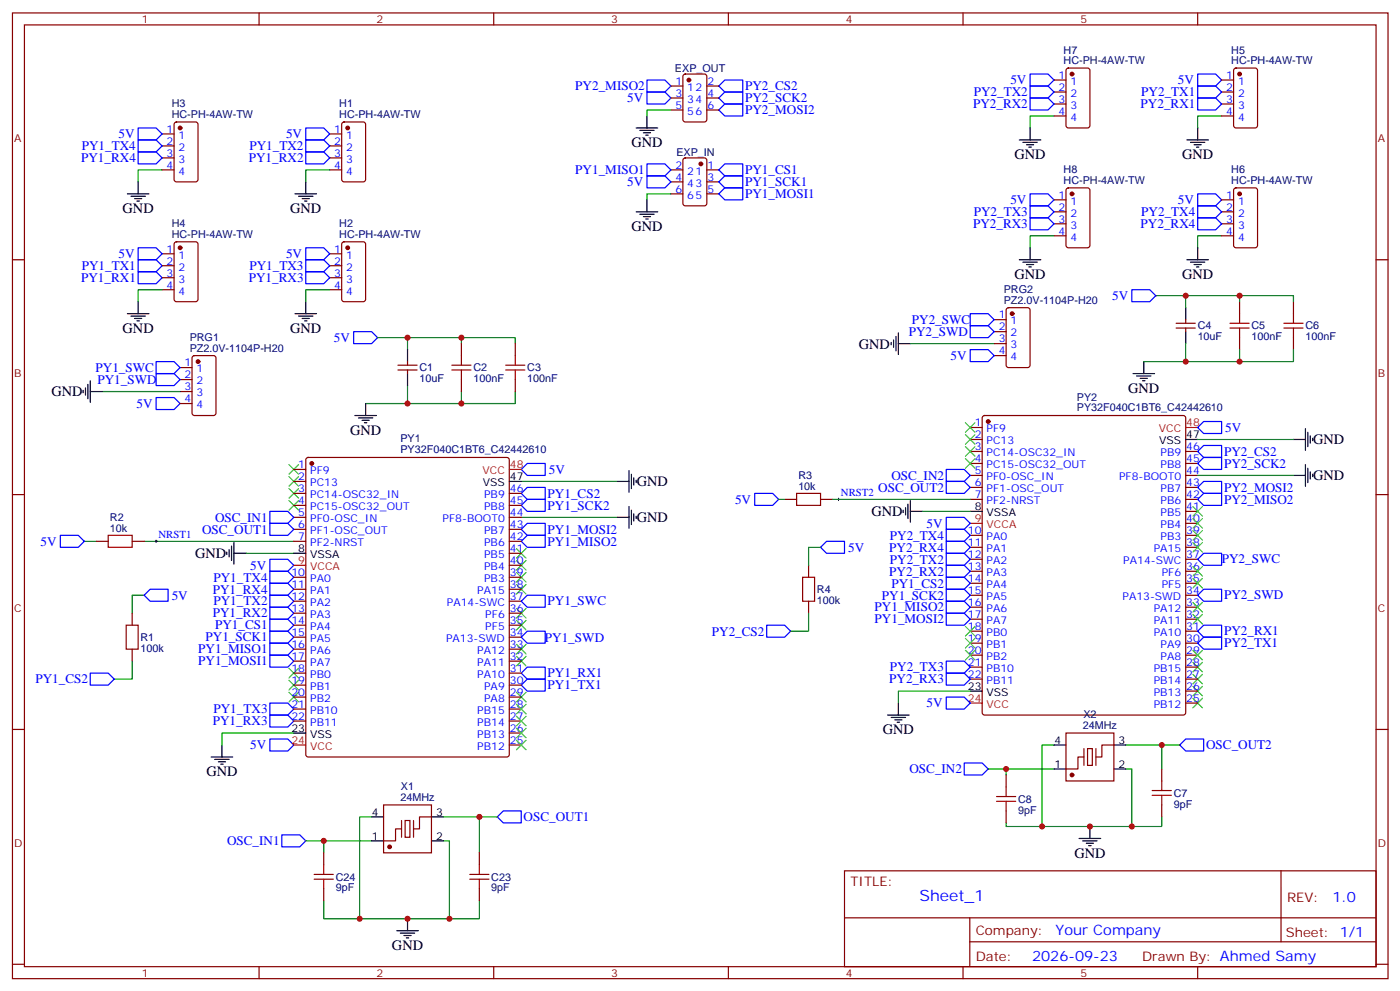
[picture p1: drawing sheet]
<svg xmlns="http://www.w3.org/2000/svg" width="413mm" height="292mm" viewBox="0 0 413 292" stroke-linecap="round" stroke-linejoin="round" font-family="sans-serif">
<g fill="none" stroke="#870000" stroke-width=".35">
<path d="M3.7 3.8h405.3v284.3h-405.3zM7.2 7.3h398.3v277.3h-398.3zM76.3 3.8v3.5M145.5 3.8v3.5M214.6 3.8v3.5M283.8 3.8v3.5M352.9 3.8v3.5M47.8 39.4h3.5M51.5 36.1l.5-.2h5.6l.7 .4v16.5l-.4 .7-5.9 .1-.7-.5v-16.5zM97.2 39.4h3.5M100.9 36.1l.5-.2h5.6l.7 .4v16.5l-.4 .7-5.9 .1-.7-.5v-16.5zM197.7 25.3h3.5"/>
<path d="M197.7 32.4h3.5M197.7 28.9h3.5M201.5 22l.4-.2h5.7l.6 .4 .1 13-.5 .7h-5.9l-.6-.4-.1-13zM208.3 25.3h3.5M208.3 32.4h3.5M208.3 28.9h3.5M310.6 23.6h3.5M310.6 27.1h3.5M310.6 30.6h3.5M310.6 34.1h3.5M314.3 20.2l.5-.2h5.7l.6 .5 .1 16.5-.5 .6-5.9 .1-.6-.5-.1-16.5zM360 23.6h3.5"/>
<path d="M360 27.1h3.5M360 30.6h3.5M360 34.1h3.5M363.7 20.2l.5-.2h5.7l.6 .5 .1 16.5-.5 .6-5.9 .1-.6-.5-.1-16.5zM47.8 50h3.5M47.8 43h3.5M47.8 46.5h3.5M97.2 50h3.5M97.2 43h3.5M97.2 46.5h3.5M197.7 50h3.5M197.7 57.1h3.5"/>
<path d="M197.7 53.6h3.5M201.5 46.7l.4-.2h5.7l.6 .4 .1 13-.5 .7h-5.9l-.6-.5-.1-12.9zM208.3 50h3.5M208.3 57.1h3.5M208.3 53.6h3.5M310.6 58.8h3.5M314.3 55.5l.5-.2h5.7l.6 .4 .1 16.5-.5 .7-5.9 .1-.6-.5-.1-16.5zM360 58.8h3.5M363.7 55.5l.5-.2h5.7l.6 .4 .1 16.5-.5 .7-5.9 .1-.6-.5-.1-16.5zM3.7 76.5h3.5M47.8 74.7h3.5M47.8 78.2h3.5"/>
<path d="M51.5 71.4l.5-.2h5.6l.7 .4v16.5l-.4 .7h-5.9l-.7-.4v-16.5zM97.2 74.7h3.5M97.2 78.2h3.5M100.9 71.4l.5-.2h5.6l.7 .4v16.5l-.4 .7h-5.9l-.7-.4v-16.5zM310.6 62.4h3.5M310.6 65.9h3.5M310.6 69.4h3.5M360 62.4h3.5M360 65.9h3.5M360 69.4h3.5M405.5 76.5h3.5M47.8 81.8h3.5"/>
<path d="M47.8 85.3h3.5M97.2 81.8h3.5M97.2 85.3h3.5M292.9 94.1h3.6M292.9 97.6h3.6M296.7 90.8l.5-.2h5.6l.7 .4v16.5l-.4 .7h-5.9l-.7-.4v-16.5zM346.6 96.6h5.6M346.6 95.2h5.6M349.4 94.1v1.1M349.4 96.6v1M365.3 88.8v3.6M365.3 99.4v3.5"/>
<path d="M381.1 88.8v3.6M381.1 99.4v3.5M53.1 108.2h3.5M53.1 111.8h3.5M53.1 115.3h3.5M53.1 118.8h3.5M56.8 104.9l.5-.2h5.6l.7 .4v16.5l-.4 .7h-5.9l-.7-.4v-16.5zM117.3 108.9h5.6M117.3 107.5h5.6M120.1 106.5v1M120.1 108.9v1.1M136 101.2v3.5"/>
<path d="M136 111.8v3.5M151.8 101.2v3.5M151.8 111.8v3.5M292.9 101.2h3.6M292.9 104.7h3.6M86.6 138.2h3.5M90.3 134.9l.5-.2h58.6l.5 .2 .2 .5v86.8l-.3 .5-.4 .2h-58.6l-.5-.2-.2-.5v-86.8zM285.9 125.9h3.5M285.9 129.4h3.5M285.9 132.9h3.5M285.9 136.5h3.5M285.9 140h3.5"/>
<path d="M289.7 122.5l.4-.2h58.6l.5 .2 .2 .5v86.8l-.2 .5-.5 .2h-58.6l-.5-.2-.2-.5v-86.8zM349.4 132.9h3.5M349.4 136.5h3.5M349.4 140h3.5M3.7 145.6h3.5M28.4 159.4h3.5M38.9 159.4h3.6M86.6 159.4h3.5M86.6 141.7h3.5M86.6 145.3h3.5M86.6 148.8h3.5M86.6 152.3h3.5"/>
<path d="M86.6 155.9h3.5M150.1 159.4h3.5M150.1 145.3h3.5M150.1 148.8h3.5M150.1 152.3h3.5M150.1 155.9h3.5M231.2 147h3.5M241.8 147h3.5M285.9 143.5h3.5M285.9 147h3.5M285.9 157.6h3.5M349.4 143.5h3.5"/>
<path d="M349.4 147h3.5M349.4 157.6h3.5M349.4 154.1h3.5M349.4 150.6h3.5M405.5 145.6h3.5M86.6 170h3.5M86.6 173.5h3.5M86.6 177h3.5M150.1 170h3.5M150.1 173.5h3.5M150.1 177h3.5M150.1 166.4h3.5"/>
<path d="M150.1 162.9h3.5M238.3 166.4v3.6M238.3 177v3.6M285.9 161.1h3.5M285.9 164.7h3.5M285.9 168.2h3.5M285.9 171.7h3.5M285.9 175.3h3.5M285.9 178.8h3.5M349.4 161.1h3.5M349.4 164.7h3.5M349.4 168.2h3.5"/>
<path d="M349.4 171.7h3.5M349.4 175.3h3.5M349.4 178.8h3.5M38.9 180.6v3.5M38.9 191.1v3.6M86.6 180.6h3.5M86.6 184.1h3.5M86.6 187.6h3.5M86.6 191.1h3.5M86.6 194.7h3.5M86.6 198.2h3.5M150.1 180.6h3.5"/>
<path d="M150.1 184.1h3.5M150.1 187.6h3.5M150.1 191.1h3.5M150.1 194.7h3.5M150.1 198.2h3.5M285.9 182.3h3.5M285.9 185.8h3.5M285.9 189.4h3.5M285.9 192.9h3.5M285.9 196.4h3.5M285.9 200h3.5M349.4 182.3h3.5"/>
<path d="M349.4 185.8h3.5M349.4 189.4h3.5M349.4 192.9h3.5M349.4 196.4h3.5M349.4 200h3.5M3.7 214.8h3.5M86.6 201.7h3.5M86.6 205.2h3.5M86.6 208.8h3.5M86.6 212.3h3.5M150.1 201.7h3.5M150.1 205.2h3.5"/>
<path d="M150.1 208.8h3.5M150.1 212.3h3.5M150.1 219.4h3.5M150.1 215.8h3.5M314.1 215.8h14.1v14.1h-14.1zM328.2 219.4h-3.5v3.5h-1.8M349.4 207h3.5M349.4 203.5h3.5M405.5 214.8h3.5M113 237h14.1v14.1h-14.1zM296.5 228.2v3.5M296.5 238.8v3.5"/>
<path d="M319.4 222.9h-1.8v3.5h-3.5M320.5 220.4h1.4v5h-1.4zM342.3 226.4v3.5M342.3 237v3.5M95.4 251.1v3.5M118.3 244.1h-1.7v3.5h-3.6M119.4 241.6h1.4v4.9h-1.4zM127.1 240.5h-3.5v3.6h-1.8M141.3 251.1v3.5M248.8 256.4h156.7v28.2h-156.7zM377.5 256.4v20.9M95.4 261.7v3.5"/>
<path d="M141.3 261.7v3.5M248.9 270.2h156.5M285.8 277.3h119.6M285.8 270.2v14.2M3.7 283.9h3.5M76.3 284.6v3.5M145.5 284.6v3.5M214.6 284.6v3.5M283.8 284.6v3.5M352.9 284.6v3.5M405.5 283.9h3.5"/>
</g>
<g fill="none" stroke="#00f" stroke-width=".35">
<path d="M40.7 37.7h5.3l1.8 1.7-1.8 1.8h-5.3zM90.1 37.7h5.3l1.8 1.7-1.8 1.8h-5.3zM190.6 23.6h5.3l1.8 1.7-1.8 1.8h-5.3zM190.6 27.1h5.3l1.8 1.8-1.8 1.7h-5.3zM213.6 30.6h5.3v3.5h-5.3l-1.8-1.7zM213.6 23.6h5.3v3.5h-5.3l-1.8-1.8zM213.6 27.1h5.3v3.5h-5.3l-1.8-1.7zM303.5 21.8h5.3l1.8 1.8-1.8 1.7h-5.3zM303.5 25.3h5.3l1.8 1.8-1.8 1.8h-5.3zM303.5 28.9h5.3l1.8 1.7-1.8 1.8h-5.3zM352.9 21.8h5.3l1.8 1.8-1.8 1.7h-5.3zM352.9 25.3h5.3l1.8 1.8-1.8 1.8h-5.3z"/>
<path d="M352.9 28.9h5.3l1.8 1.7-1.8 1.8h-5.3zM40.7 41.2h5.3l1.8 1.8-1.8 1.7h-5.3zM40.7 44.7h5.3l1.8 1.8-1.8 1.8h-5.3zM90.1 44.7h5.3l1.8 1.8-1.8 1.8h-5.3zM90.1 41.2h5.3l1.8 1.8-1.8 1.7h-5.3zM190.6 51.8h5.3l1.8 1.8-1.8 1.7h-5.3zM190.6 48.3h5.3l1.8 1.7-1.8 1.8h-5.3zM211.8 53.6l1.8-1.8h5.3v3.5h-5.3zM211.8 50l1.8-1.7h5.3v3.5h-5.3zM213.6 55.3h5.3v3.5h-5.3l-1.8-1.7zM303.5 57.1h5.3l1.8 1.7-1.8 1.8h-5.3zM352.9 57.1h5.3l1.8 1.7-1.8 1.8h-5.3z"/>
<path d="M40.7 76.5h5.3l1.8 1.7-1.8 1.8h-5.3zM40.7 73h5.3l1.8 1.7-1.8 1.8h-5.3zM90.1 73h5.3l1.8 1.7-1.8 1.8h-5.3zM90.1 76.5h5.3l1.8 1.7-1.8 1.8h-5.3zM303.5 60.6h5.3l1.8 1.8-1.8 1.7h-5.3zM303.5 64.1h5.3l1.8 1.8-1.8 1.8h-5.3zM352.9 60.6h5.3l1.8 1.8-1.8 1.7h-5.3zM352.9 64.1h5.3l1.8 1.8-1.8 1.8h-5.3zM40.7 80h5.3l1.8 1.8-1.8 1.7h-5.3zM90.1 80h5.3l1.8 1.8-1.8 1.7h-5.3zM104.2 97.6h5.3l1.8 1.8-1.8 1.8h-5.3zM285.9 92.4h5.3l1.7 1.7-1.7 1.8h-5.3z"/>
<path d="M285.9 95.9h5.3l1.7 1.7-1.7 1.8h-5.3zM333.5 85.3h5.3l1.8 1.8-1.8 1.7h-5.3zM46 117.1h5.3l1.8 1.7-1.8 1.8h-5.3zM46 106.5h5.3l1.8 1.7-1.8 1.8h-5.3zM46 110h5.3l1.8 1.8-1.8 1.7h-5.3zM285.9 102.9h5.3l1.7 1.8-1.7 1.8h-5.3zM155.4 136.5h5.3v3.5h-5.3l-1.8-1.8zM278.8 138.2h5.3l1.8 1.8-1.8 1.7h-5.3zM352.9 132.9l1.8-1.7h5.3v3.5h-5.3zM354.7 134.7h5.3v3.5h-5.3l-1.8-1.7zM354.7 124.1h5.3v3.5h-5.3l-1.8-1.7zM17.8 157.6h5.3l1.7 1.8-1.7 1.7h-5.3z"/>
<path d="M79.5 150.6h5.3l1.8 1.7-1.8 1.8h-5.3zM79.5 154.1h5.3l1.8 1.8-1.8 1.7h-5.3zM155.4 154.1h5.3v3.5h-5.3l-1.8-1.7zM155.4 157.6h5.3v3.5h-5.3l-1.8-1.7zM155.4 147h5.3v3.6h-5.3l-1.8-1.8zM155.4 143.5h5.3v3.5h-5.3l-1.8-1.7zM222.4 145.3h5.3l1.7 1.7-1.7 1.8h-5.3zM243.6 159.4h5.2v3.5h-5.2l-1.8-1.8zM278.8 155.9h5.3l1.8 1.7-1.8 1.8h-5.3zM278.8 159.4h5.3l1.8 1.7-1.8 1.8h-5.3zM278.8 152.3h5.3l1.8 1.8-1.8 1.8h-5.3zM278.8 141.7h5.3l1.8 1.8-1.8 1.8h-5.3z"/>
<path d="M352.9 147l1.8-1.7h5.3v3.5h-5.3zM354.7 141.7h5.3v3.6h-5.3l-1.8-1.8zM44.2 173.5h5.3v3.5h-5.3l-1.7-1.7zM79.5 164.7h5.3l1.8 1.7-1.8 1.8h-5.3zM79.5 171.7h5.3l1.8 1.8-1.8 1.8h-5.3zM79.5 168.2h5.3l1.8 1.8-1.8 1.7h-5.3zM79.5 178.8h5.3l1.8 1.8-1.8 1.7h-5.3zM79.5 175.3h5.3l1.8 1.7-1.8 1.8h-5.3zM153.6 177l1.8-1.7h5.3v3.5h-5.3zM278.8 162.9h5.3l1.8 1.8-1.8 1.7h-5.3zM278.8 166.4h5.3l1.8 1.8-1.8 1.8h-5.3zM278.8 170h5.3l1.8 1.7-1.8 1.8h-5.3z"/>
<path d="M278.8 173.5h5.3l1.8 1.8-1.8 1.7h-5.3zM278.8 177h5.3l1.8 1.8-1.8 1.8h-5.3zM352.9 175.3l1.8-1.8h5.3v3.5h-5.3zM354.7 162.9h5.3v3.5h-5.3l-1.8-1.7zM26.6 198.2h5.3l1.8 1.8-1.8 1.7h-5.3zM79.5 182.3h5.3l1.8 1.8-1.8 1.7h-5.3zM79.5 185.8h5.3l1.8 1.8-1.8 1.8h-5.3zM79.5 192.9h5.3l1.8 1.8-1.8 1.7h-5.3zM79.5 189.4h5.3l1.8 1.7-1.8 1.8h-5.3zM153.6 187.6l1.8-1.8h5.3v3.6h-5.3zM155.4 196.4h5.3v3.6h-5.3l-1.8-1.8zM225.9 184.1h5.3l1.8 1.7-1.8 1.8h-5.3z"/>
<path d="M278.8 194.7h5.3l1.8 1.7-1.8 1.8h-5.3zM278.8 198.2h5.3l1.8 1.8-1.8 1.7h-5.3zM278.8 180.6h5.3l1.8 1.7-1.8 1.8h-5.3zM352.9 189.4l1.8-1.8h5.3v3.5h-5.3zM352.9 185.8l1.8-1.7h5.3v3.5h-5.3zM79.5 217.6h5.3l1.8 1.8-1.8 1.7h-5.3zM79.5 210.5h5.3l1.8 1.8-1.8 1.8h-5.3zM79.5 207h5.3l1.8 1.8-1.8 1.7h-5.3zM153.6 201.7l1.8-1.7h5.3v3.5h-5.3zM278.8 205.2h5.3l1.8 1.8-1.8 1.8h-5.3zM349.4 217.6h5.3v3.5h-5.3l-1.8-1.7zM148.3 238.8h5.3v3.5h-5.3l-1.8-1.8z"/>
<path d="M284.1 224.6h5.3l1.8 1.8-1.8 1.8h-5.3zM83 245.8h5.3l1.8 1.8-1.8 1.7h-5.3z"/>
</g>
<g fill="none" stroke="#008700" stroke-width=".35">
<path d="M197.7 32.4h-7.1v1.7M310.6 34.1h-7.1v3.6M360 34.1h-7.1v3.6M47.8 50h-7.1v3.6M97.2 50h-7.1v3.6M197.7 57.1h-7.1v1.7M310.6 69.4h-7.1v3.6M360 69.4h-7.1v3.6M47.8 85.3h-7.1v3.5M97.2 85.3h-7.1v3.5M111.3 99.4h40.5v1.8M120.1 99.4v3.5"/>
<path d="M136 99.4v1.8M340.6 87.1h40.5v1.7M349.4 87.1v3.5M365.3 87.1v1.7M30.1 115.3h23M120.1 113.5v5.3M136 115.3v3.5M151.8 115.3v3.5h-44.1M268.3 101.2h24.6M349.4 101.2v5.3M365.3 102.9v3.6M381.1 102.9v3.6h-44.1"/>
<path d="M352.9 129.4h28.2M352.9 140h28.2M24.8 159.4h3.6M42.5 159.4h44.1M153.6 152.3h28.2M153.6 141.7h28.2M229.4 147h1.8M245.3 147h40.6M271.8 150.6h14.1M42.5 175.3h-3.6v5.3M72.5 162.9h14.1M241.8 161.1h-3.5v5.3"/>
<path d="M38.9 194.7v5.3h-5.2M238.3 180.6v5.2h-5.3M86.6 215.8h-21.2v3.6M285.9 203.5h-21.2v3.5M310.6 219.4h-3.5v23.9M331.8 219.4h15.8M342.3 219.4v7M291.2 226.4h19.4M296.5 226.4v1.8M331.8 226.4h1.7v16.9M90.1 247.6h19.4M95.4 247.6v3.5"/>
<path d="M109.5 240.5h-3.5v30M130.7 247.6h1.7v22.9M130.7 240.5h15.8M141.3 240.5v10.6M342.3 240.5v2.8h-45.8v-1M95.4 265.2v5.3h45.9v-5.3"/>
</g>
<g fill="none" stroke="#a10000" stroke-width=".35">
<path d="M362.4 95.2h5.7M362.4 96.6h5.7M365.3 92.4v2.8M365.3 96.6v2.8M378.3 95.2h5.7M378.3 96.6h5.7M381.1 92.4v2.8M381.1 96.6v2.8M133.1 107.5h5.7M133.1 108.9h5.7M136 104.7v2.8M136 108.9v2.9"/>
<path d="M149 107.5h5.7M149 108.9h5.7M151.8 104.7v2.8M151.8 108.9v2.9M31.9 157.6h7v3.5h-7zM234.7 145.3h7.1v3.5h-7.1zM236.5 170h3.5v7h-3.5zM37.2 184.1h3.5v7h-3.5zM293.7 234.5h5.6M293.7 235.9h5.6M296.5 231.7v2.8M296.5 235.9v2.9"/>
<path d="M339.5 232.8h5.7M339.5 234.2h5.7M342.3 229.9v2.9M342.3 234.2v2.8M92.6 257.5h5.6M92.6 258.9h5.6M95.4 254.6v2.9M95.4 258.9v2.8M138.4 257.5h5.7M138.4 258.9h5.7M141.3 254.6v2.9M141.3 258.9v2.8"/>
</g>
<g fill="#870000" stroke="#870000" stroke-width=".35">
<circle cx="58.3" cy="106.5" r=".53"/>
<circle cx="91.9" cy="136.5" r=".53"/>
<circle cx="206.5" cy="48.3" r=".53"/>
<circle cx="53.1" cy="73" r=".53"/>
<circle cx="53.1" cy="37.7" r=".53"/>
<circle cx="102.4" cy="73" r=".53"/>
<circle cx="102.4" cy="37.7" r=".53"/>
<circle cx="203" cy="23.6" r=".53"/>
<circle cx="291.2" cy="124.1" r=".53"/>
<circle cx="298.2" cy="92.4" r=".53"/>
<circle cx="365.3" cy="21.8" r=".53"/>
<circle cx="365.3" cy="57.1" r=".53"/>
<circle cx="315.9" cy="21.8" r=".53"/>
<circle cx="315.9" cy="57.1" r=".53"/>
<circle cx="114.8" cy="249.3" r=".53"/>
<circle cx="315.9" cy="228.2" r=".53"/>
</g>
<g fill="none" stroke="#000" stroke-width=".35">
<path d="M187.5 37.7h6.3M188.5 38.4h4.3M189.6 39.1h2.1M190.3 39.8h.7M190.6 34.1v3.6M303.5 37.7v3.5M352.9 37.7v3.5M37.5 57.1h6.4M38.6 57.8h4.2M39.7 58.5h2.1M40.4 59.2h.7M40.7 53.6v3.5"/>
<path d="M86.9 57.1h6.4M88 57.8h4.2M89 58.5h2.2M89.7 59.2h.8M90.1 53.6v3.5M190.6 58.8v3.6M300.4 41.2h6.3M301.4 41.9h4.2M302.5 42.6h2.1M303.2 43.3h.7M349.7 41.2h6.4M350.8 41.9h4.2"/>
<path d="M351.9 42.6h2.1M352.6 43.3h.7M187.5 62.4h6.3M188.5 63.1h4.3M189.6 63.8h2.1M190.3 64.5h.7M300.4 76.5h6.3M301.4 77.2h4.2M302.5 77.9h2.1M303.2 78.6h.7M303.5 73v3.5M349.7 76.5h6.4"/>
<path d="M350.8 77.2h4.2M351.9 77.9h2.1M352.6 78.6h.7M352.9 73v3.5M37.5 92.4h6.4M38.6 93.1h4.2M39.7 93.8h2.1M40.4 94.5h.7M40.7 88.8v3.6M86.9 92.4h6.4M88 93.1h4.2M89 93.8h2.2"/>
<path d="M89.7 94.5h.8M90.1 88.8v3.6M264 99.1v4.2M264.7 98v6.4M349.4 90.6v3.5M349.4 97.6v3.6M24.5 114.9v.7M25.2 114.2v2.1M25.9 113.2v4.2M26.6 115.3h3.5M26.6 112.1v6.4M107.7 118.8v3.5"/>
<path d="M120.1 102.9v3.6M120.1 110v3.5M262.6 100.8v.7M263.3 100.1v2.1M264.7 101.2h3.6M333.9 110h6.3M334.9 110.7h4.3M336 111.4h2.1M336.7 112.1h.7M337 106.5v3.5M104.6 122.3h6.3M105.6 123h4.3"/>
<path d="M106.7 123.8h2.1M107.4 124.5h.7M185.3 138.6v6.3M186.1 139.6v4.3M349.4 129.4h3.5M381.1 129.4h3.6M381.1 140h3.6M384.7 126.2v6.4M384.7 136.8v6.4M385.4 127.3v4.2M385.4 137.9v4.2M386.1 128.3v2.2"/>
<path d="M386.1 138.9v2.1M386.8 129v.8M386.8 139.6v.7M68.9 159.7v6.4M150.1 141.7h3.5M181.8 141.7h3.5M181.8 152.3h3.5M185.3 149.2v6.3M186.1 150.2v4.2M186.8 140.7v2.1M186.8 151.3v2.1M187.5 141.4v.7"/>
<path d="M187.5 152v.7M266.1 150.2v.7M266.8 149.5v2.1M267.5 148.4v4.3M268.3 150.6h3.5M268.3 147.4v6.3M285.9 150.6h3.5M66.8 162.6v.7M67.5 161.9v2.1M68.2 160.8v4.2M68.9 162.9h3.6M86.6 162.9h3.5"/>
<path d="M65.4 219.4v3.5M86.6 215.8h3.5M261.5 210.5h6.4M262.6 211.2h4.2M263.7 211.9h2.1M264.4 212.7h.7M264.7 207v3.5M285.9 203.5h3.5M310.6 219.4h3.5M328.2 219.4h3.6M62.2 222.9h6.4M63.3 223.6h4.2"/>
<path d="M64.3 224.3h2.2M65.1 225h.7M310.6 226.4h3.5M328.2 226.4h3.6M109.5 247.6h3.5M109.5 240.5h3.5M127.1 247.6h3.6M127.1 240.5h3.6M318 246.9h6.3M319.1 247.6h4.2M320.1 248.3h2.1M320.8 249h.7"/>
<path d="M321.2 243.3v3.6M116.9 274h6.4M118 274.7h4.2M119 275.4h2.1M119.7 276.2h.7M120.1 270.5v3.5"/>
</g>
<g fill="none" stroke="#3c3" stroke-width=".35">
<path d="M85.2 136.8l2.8 2.8M88 136.8l-2.8 2.8M284.5 124.5l2.8 2.8M284.5 131.5l2.8 2.8M284.5 135l2.8 2.9M284.5 128l2.8 2.8M287.3 124.5l-2.8 2.8M287.3 131.5l-2.8 2.8M287.3 135l-2.8 2.9M287.3 128l-2.8 2.8M85.2 140.3l2.8 2.9M85.2 147.4l2.8 2.8"/>
<path d="M85.2 143.9l2.8 2.8M88 140.3l-2.8 2.9M88 147.4l-2.8 2.8M88 143.9l-2.8 2.8M351.5 159.7l2.8 2.9M351.5 156.2l2.8 2.8M351.5 152.7l2.8 2.8M351.5 149.2l2.8 2.8M354.3 159.7l-2.8 2.9M354.3 156.2l-2.8 2.8M354.3 152.7l-2.8 2.8M354.3 149.2l-2.8 2.8"/>
<path d="M152.2 179.1l2.8 2.9M152.2 161.5l2.8 2.8M152.2 165l2.8 2.9M152.2 168.6l2.8 2.8M152.2 172.1l2.8 2.8M155 179.1l-2.8 2.9M155 161.5l-2.8 2.8M155 165l-2.8 2.9M155 168.6l-2.8 2.8M155 172.1l-2.8 2.8M351.5 177.4l2.8 2.8M351.5 170.3l2.8 2.8"/>
<path d="M351.5 166.8l2.8 2.8M354.3 177.4l-2.8 2.8M354.3 170.3l-2.8 2.8M354.3 166.8l-2.8 2.8M85.2 196.8l2.8 2.8M88 196.8l-2.8 2.8M152.2 182.7l2.8 2.8M152.2 189.7l2.8 2.8M152.2 193.3l2.8 2.8M155 182.7l-2.8 2.8M155 189.7l-2.8 2.8M155 193.3l-2.8 2.8"/>
<path d="M284.5 184.4l2.8 2.9M284.5 188l2.8 2.8M284.5 191.5l2.8 2.8M287.3 184.4l-2.8 2.9M287.3 188l-2.8 2.8M287.3 191.5l-2.8 2.8M351.5 198.5l2.8 2.9M351.5 195l2.8 2.8M351.5 191.5l2.8 2.8M351.5 180.9l2.8 2.8M354.3 198.5l-2.8 2.9M354.3 195l-2.8 2.8"/>
<path d="M354.3 191.5l-2.8 2.8M354.3 180.9l-2.8 2.8M85.2 203.8l2.8 2.9M85.2 200.3l2.8 2.8M88 203.8l-2.8 2.9M88 200.3l-2.8 2.8M152.2 203.8l2.8 2.9M152.2 207.4l2.8 2.8M152.2 210.9l2.8 2.8M152.2 214.4l2.8 2.8M152.2 217.9l2.8 2.9M155 203.8l-2.8 2.9"/>
<path d="M155 207.4l-2.8 2.8M155 210.9l-2.8 2.8M155 214.4l-2.8 2.8M155 217.9l-2.8 2.9M351.5 205.6l2.8 2.8M351.5 202.1l2.8 2.8M354.3 205.6l-2.8 2.8M354.3 202.1l-2.8 2.8"/>
</g>
<path d="M150.1 138.2h3.5M349.4 125.9h3.5M285.9 154.1h3.5M86.6 166.4h3.5M86.6 219.4h3.5M285.9 207h3.5" fill="none" stroke="#f00" stroke-width=".35"/>
<path d="M45.6 159.4h.8M46 159v.7M246.7 147h.7M247.1 146.7v.7" fill="none" stroke="#000" stroke-width=".29"/>
<path d="M319.4 220.4v5M322.9 220.4v5M118.3 241.6v4.9M121.8 241.6v4.9" fill="none" stroke="#871200" stroke-width=".35"/>
<g fill="#c00">
<circle cx="136" cy="118.8" r=".88"/>
<circle cx="120.1" cy="118.8" r=".88"/>
<circle cx="136" cy="99.4" r=".88"/>
<circle cx="120.1" cy="99.4" r=".88"/>
<circle cx="349.4" cy="87.1" r=".88"/>
<circle cx="365.3" cy="87.1" r=".88"/>
<circle cx="349.4" cy="106.5" r=".88"/>
<circle cx="365.3" cy="106.5" r=".88"/>
<circle cx="95.4" cy="247.6" r=".88"/>
<circle cx="120.1" cy="270.5" r=".88"/>
<circle cx="141.3" cy="240.5" r=".88"/>
<circle cx="132.4" cy="270.5" r=".88"/>
<circle cx="106" cy="270.5" r=".88"/>
<circle cx="296.5" cy="226.4" r=".88"/>
<circle cx="321.2" cy="243.3" r=".88"/>
<circle cx="307.1" cy="243.3" r=".88"/>
<circle cx="333.5" cy="243.3" r=".88"/>
<circle cx="342.3" cy="219.4" r=".88"/>
</g>
<text font-size="4.6" fill="#00f" x="270.9" y="265.4">Sheet_1</text>
<g font-size="4.2">
<text x="186.1" y="43.3">GND</text>
<text x="298.9" y="46.8">GND</text>
<text x="348.3" y="46.8">GND</text>
<text x="36.1" y="62.7">GND</text>
<text x="85.5" y="62.7">GND</text>
<text x="186.1" y="68">GND</text>
<text x="298.9" y="82.1">GND</text>
<text x="348.3" y="82.1">GND</text>
<text x="36.1" y="98">GND</text>
<text x="85.5" y="98">GND</text>
<text x="253.1" y="102.6">GND</text>
<text x="15.1" y="116.7">GND</text>
<text x="332.5" y="115.6">GND</text>
<text x="103.2" y="128">GND</text>
<text x="387" y="130.8">GND</text>
<text x="187.6" y="143.2">GND</text>
<text x="387" y="141.4">GND</text>
<text x="187.6" y="153.8">GND</text>
<text x="256.8" y="152">GND</text>
<text x="57.5" y="164.3">GND</text>
<text x="260.1" y="216.2">GND</text>
<text x="60.8" y="228.5">GND</text>
<text x="316.6" y="252.5">GND</text>
<text x="115.5" y="279.7">GND</text>
</g>
<g font-size="4.2" fill="#00f">
<text x="392.6" y="265.7">1.0</text>
<text x="311" y="275.2">Your Company</text>
<text x="304.1" y="283">2026-09-23</text>
</g>
<g font-size="3.9" fill="#00f">
<text x="169.5" y="26.6">PY2_MISO2</text>
<text x="219.6" y="26.6">PY2_CS2</text>
<text x="286.9" y="28.3">PY2_TX2</text>
<text x="297.7" y="24.8">5V</text>
<text x="336.3" y="28.3">PY2_TX1</text>
<text x="347.1" y="24.8">5V</text>
<text x="184.8" y="30.1">5V</text>
<text x="219.6" y="33.6">PY2_MOSI2</text>
<text x="219.6" y="30.1">PY2_SCK2</text>
<text x="286.7" y="31.9">PY2_RX2</text>
<text x="336.1" y="31.9">PY2_RX1</text>
<text x="34.9" y="40.7">5V</text>
<text x="84.3" y="40.7">5V</text>
<text x="23.9" y="47.7">PY1_RX4</text>
<text x="24.1" y="44.2">PY1_TX4</text>
<text x="73.3" y="47.7">PY1_RX2</text>
<text x="73.5" y="44.2">PY1_TX2</text>
<text x="169.5" y="51.3">PY1_MISO1</text>
<text x="219.6" y="51.3">PY1_CS1</text>
<text x="184.8" y="54.8">5V</text>
<text x="219.6" y="54.8">PY1_SCK1</text>
<text x="219.6" y="58.3">PY1_MOSI1</text>
<text x="286.9" y="63.6">PY2_TX3</text>
<text x="297.7" y="60.1">5V</text>
<text x="336.3" y="63.6">PY2_TX4</text>
<text x="347.1" y="60.1">5V</text>
<text x="286.7" y="67.1">PY2_RX3</text>
<text x="336.1" y="67.2">PY2_RX4</text>
<text x="34.9" y="76">5V</text>
<text x="84.3" y="76">5V</text>
<text x="23.9" y="83">PY1_RX1</text>
<text x="24.1" y="79.5">PY1_TX1</text>
<text x="73.3" y="83">PY1_RX3</text>
<text x="73.5" y="79.5">PY1_TX3</text>
<text x="327.7" y="88.3">5V</text>
<text x="268.7" y="95.4">PY2_SWC</text>
<text x="98.4" y="100.7">5V</text>
<text x="267.8" y="98.8">PY2_SWD</text>
<text x="280.1" y="106">5V</text>
<text x="28.1" y="109.5">PY1_SWC</text>
<text x="28.7" y="113.1">PY1_SWD</text>
<text x="40.2" y="120.1">5V</text>
<text x="361" y="127.1">5V</text>
<text x="360.7" y="134.2">PY2_CS2</text>
<text x="360.7" y="137.7">PY2_SCK2</text>
<text x="161.7" y="139.5">5V</text>
<text x="262.7" y="141.2">OSC_IN2</text>
<text x="161.4" y="146.5">PY1_CS2</text>
<text x="216.6" y="148.3">5V</text>
<text x="258.8" y="144.8">OSC_OUT2</text>
<text x="360.7" y="148.3">PY2_MISO2</text>
<text x="360.7" y="144.8">PY2_MOSI2</text>
<text x="63.4" y="153.6">OSC_IN1</text>
<text x="161.4" y="150.1">PY1_SCK2</text>
<text x="273" y="155.4">5V</text>
<text x="12" y="160.6">5V</text>
<text x="59.5" y="157.2">OSC_OUT1</text>
<text x="161.4" y="157.1">PY1_MOSI2</text>
<text x="161.4" y="160.6">PY1_MISO2</text>
<text x="262.2" y="158.9">PY2_TX4</text>
<text x="73.7" y="167.7">5V</text>
<text x="249.9" y="162.4">5V</text>
<text x="262" y="162.4">PY2_RX4</text>
<text x="262.2" y="165.9">PY2_TX2</text>
<text x="360" y="165.9">PY2_SWC</text>
<text x="62.9" y="171.2">PY1_TX4</text>
<text x="262" y="169.5">PY2_RX2</text>
<text x="262.7" y="173">PY1_CS2</text>
<text x="50.6" y="176.5">5V</text>
<text x="62.7" y="174.7">PY1_RX4</text>
<text x="62.9" y="178.3">PY1_TX2</text>
<text x="161.4" y="178.3">PY1_SWC</text>
<text x="259.9" y="176.5">PY1_SCK2</text>
<text x="360.7" y="176.5">PY2_SWD</text>
<text x="62.7" y="181.8">PY1_RX2</text>
<text x="63.4" y="185.3">PY1_CS1</text>
<text x="257.7" y="180">PY1_MISO2</text>
<text x="257.7" y="183.6">PY1_MOSI2</text>
<text x="60.6" y="188.9">PY1_SCK1</text>
<text x="160.6" y="188.9">PY1_SWD</text>
<text x="209.8" y="187.1">PY2_CS2</text>
<text x="360.7" y="190.6">PY2_TX1</text>
<text x="360.7" y="187">PY2_RX1</text>
<text x="58.4" y="195.9">PY1_MOSI1</text>
<text x="58.4" y="192.4">PY1_MISO1</text>
<text x="262.2" y="197.7">PY2_TX3</text>
<text x="10.4" y="201.2">PY1_CS2</text>
<text x="161.4" y="199.4">PY1_RX1</text>
<text x="161.4" y="202.9">PY1_TX1</text>
<text x="262" y="201.2">PY2_RX3</text>
<text x="273" y="208.3">5V</text>
<text x="62.7" y="213.6">PY1_RX3</text>
<text x="62.9" y="210">PY1_TX3</text>
<text x="73.7" y="220.6">5V</text>
<text x="355.4" y="220.6">OSC_OUT2</text>
<text x="268" y="227.7">OSC_IN2</text>
<text x="154.3" y="241.8">OSC_OUT1</text>
<text x="66.9" y="248.8">OSC_IN1</text>
</g>
<g font-size="3.9" fill="#800">
<text x="250.6" y="261">TITLE:</text>
<text x="379.2" y="265.7">REV:</text>
<text x="287.5" y="275.2">Company:</text>
<text x="378.9" y="275.8">Sheet: 1/1</text>
<text x="287.5" y="282.9">Date:</text>
<text x="336.6" y="282.9">Drawn By: Ahmed Samy</text>
</g>
<g font-size="3.2" fill="#800">
<text x="41.8" y="6.8">1</text>
<text x="110.9" y="6.8">2</text>
<text x="180.1" y="6.8">3</text>
<text x="249.2" y="6.8">4</text>
<text x="318.3" y="6.8">5</text>
<text x="4.2" y="41.9">A</text>
<text x="406" y="41.9">A</text>
<text x="4.2" y="111.1">B</text>
<text x="406" y="111.1">B</text>
<text x="4.2" y="180.2">C</text>
<text x="406" y="180.2">C</text>
<text x="4.2" y="249.3">D</text>
<text x="406" y="249.3">D</text>
<text x="41.8" y="287.6">1</text>
<text x="110.9" y="287.6">2</text>
<text x="180.1" y="287.6">3</text>
<text x="249.2" y="287.6">4</text>
<text x="318.3" y="287.6">5</text>
</g>
<g font-size="3.2" fill="#000080">
<text x="313.4" y="15.8">H7</text>
<text x="362.8" y="15.8">H5</text>
<text x="198.9" y="21.1">EXP_OUT</text>
<text x="313.4" y="18.9">HC-PH-4AW-TW</text>
<text x="362.8" y="18.9">HC-PH-4AW-TW</text>
<text x="50.6" y="34.8">HC-PH-4AW-TW</text>
<text x="50.6" y="31.6">H3</text>
<text x="100" y="34.8">HC-PH-4AW-TW</text>
<text x="100" y="31.6">H1</text>
<text x="199.3" y="45.9">EXP_IN</text>
<text x="313.4" y="51">H8</text>
<text x="362.8" y="51">H6</text>
<text x="313.4" y="54.2">HC-PH-4AW-TW</text>
<text x="362.8" y="54.2">HC-PH-4AW-TW</text>
<text x="50.6" y="70">HC-PH-4AW-TW</text>
<text x="50.6" y="66.9">H4</text>
<text x="100" y="70">HC-PH-4AW-TW</text>
<text x="100" y="66.9">H2</text>
<text x="295.8" y="89.4">PZ2.0V-1104P-H20</text>
<text x="295.8" y="86.3">PRG2</text>
<text x="55.9" y="100.4">PRG1</text>
<text x="352.9" y="100.2">10uF</text>
<text x="352.9" y="97">C4</text>
<text x="368.8" y="100.2">100nF</text>
<text x="368.8" y="97">C5</text>
<text x="384.7" y="100.2">100nF</text>
<text x="384.7" y="97">C6</text>
<text x="55.9" y="103.6">PZ2.0V-1104P-H20</text>
<text x="123.6" y="112.6">10uF</text>
<text x="123.6" y="109.3">C1</text>
<text x="139.5" y="112.6">100nF</text>
<text x="139.5" y="109.3">C2</text>
<text x="155.4" y="112.6">100nF</text>
<text x="155.4" y="109.3">C3</text>
<text x="317.3" y="117.9">PY2</text>
<text x="317.3" y="121.1">PY32F040C1BT6_C42442610</text>
<text x="118" y="130.3">PY1</text>
<text x="118" y="133.5">PY32F040C1BT6_C42442610</text>
<text x="235.2" y="141.1">R3</text>
<text x="235.2" y="144.2">10k</text>
<text x="32.4" y="153.4">R2</text>
<text x="32.4" y="156.6">10k</text>
<text x="240.7" y="177.8">100k</text>
<text x="240.7" y="174.6">R4</text>
<text x="41.4" y="191.9">100k</text>
<text x="41.4" y="188.8">R1</text>
<text x="319.1" y="214.6">24MHz</text>
<text x="319.2" y="211.4">X2</text>
<text x="118.2" y="232.6">X1</text>
<text x="118" y="235.8">24MHz</text>
<text x="300" y="239.5">9pF</text>
<text x="300" y="236.4">C8</text>
<text x="345.9" y="237.8">9pF</text>
<text x="345.9" y="234.6">C7</text>
<text x="98.9" y="262.5">9pF</text>
<text x="98.9" y="259.3">C24</text>
<text x="144.8" y="262.5">9pF</text>
<text x="144.8" y="259.3">C23</text>
</g>
<g font-size="3.2" fill="#00f">
<text x="311.9" y="23.2">1</text>
<text x="361.3" y="23.2">1</text>
<text x="199" y="25">1</text>
<text x="199" y="28.5">3</text>
<text x="202.5" y="26.7">12</text>
<text x="208.5" y="28.5">4</text>
<text x="208.5" y="25">2</text>
<text x="311.9" y="26.7">2</text>
<text x="315.4" y="25">1</text>
<text x="315.4" y="28.5">2</text>
<text x="361.3" y="26.7">2</text>
<text x="364.8" y="25">1</text>
<text x="364.8" y="28.5">2</text>
<text x="199" y="32">5</text>
<text x="202.5" y="30.3">34</text>
<text x="202.5" y="33.8">56</text>
<text x="208.5" y="32">6</text>
<text x="311.9" y="30.3">3</text>
<text x="311.9" y="33.8">4</text>
<text x="315.4" y="32">3</text>
<text x="315.4" y="35.6">4</text>
<text x="361.3" y="30.3">3</text>
<text x="361.3" y="33.8">4</text>
<text x="364.8" y="32">3</text>
<text x="364.8" y="35.6">4</text>
<text x="49.1" y="39.1">1</text>
<text x="52.6" y="40.9">1</text>
<text x="98.5" y="39.1">1</text>
<text x="102" y="40.9">1</text>
<text x="49.1" y="42.6">2</text>
<text x="49.1" y="46.1">3</text>
<text x="52.6" y="44.4">2</text>
<text x="52.6" y="47.9">3</text>
<text x="98.5" y="42.6">2</text>
<text x="98.5" y="46.1">3</text>
<text x="102" y="44.4">2</text>
<text x="102" y="47.9">3</text>
<text x="49.1" y="49.7">4</text>
<text x="52.6" y="51.4">4</text>
<text x="98.5" y="49.7">4</text>
<text x="102" y="51.4">4</text>
<text x="199" y="53.2">4</text>
<text x="199" y="49.7">2</text>
<text x="202.5" y="51.4">21</text>
<text x="208.5" y="49.7">1</text>
<text x="208.5" y="53.2">3</text>
<text x="199" y="56.7">6</text>
<text x="202.5" y="58.5">65</text>
<text x="202.5" y="55">43</text>
<text x="208.5" y="56.7">5</text>
<text x="311.9" y="58.5">1</text>
<text x="361.3" y="58.5">1</text>
<text x="311.9" y="62">2</text>
<text x="311.9" y="65.5">3</text>
<text x="315.4" y="60.3">1</text>
<text x="315.4" y="63.8">2</text>
<text x="361.3" y="62">2</text>
<text x="361.3" y="65.5">3</text>
<text x="364.8" y="60.3">1</text>
<text x="364.8" y="63.8">2</text>
<text x="311.9" y="69.1">4</text>
<text x="315.4" y="67.3">3</text>
<text x="315.4" y="70.8">4</text>
<text x="361.3" y="69.1">4</text>
<text x="364.8" y="67.3">3</text>
<text x="364.8" y="70.8">4</text>
<text x="49.1" y="74.4">1</text>
<text x="49.1" y="77.9">2</text>
<text x="52.6" y="76.1">1</text>
<text x="98.5" y="74.4">1</text>
<text x="98.5" y="77.9">2</text>
<text x="102" y="76.1">1</text>
<text x="49.1" y="81.4">3</text>
<text x="52.6" y="79.7">2</text>
<text x="52.6" y="83.2">3</text>
<text x="98.5" y="81.4">3</text>
<text x="102" y="79.7">2</text>
<text x="102" y="83.2">3</text>
<text x="49.1" y="84.9">4</text>
<text x="52.6" y="86.7">4</text>
<text x="98.5" y="84.9">4</text>
<text x="102" y="86.7">4</text>
<text x="294.3" y="93.8">1</text>
<text x="297.8" y="95.5">1</text>
<text x="294.3" y="97.3">2</text>
<text x="294.3" y="100.8">3</text>
<text x="297.8" y="99.1">2</text>
<text x="54.4" y="107.9">1</text>
<text x="294.3" y="104.4">4</text>
<text x="297.8" y="102.6">3</text>
<text x="297.8" y="106.1">4</text>
<text x="54.4" y="111.4">2</text>
<text x="57.9" y="109.6">1</text>
<text x="57.9" y="113.2">2</text>
<text x="54.4" y="114.9">3</text>
<text x="54.4" y="118.5">4</text>
<text x="57.9" y="116.7">3</text>
<text x="57.9" y="120.2">4</text>
<text x="287.2" y="125.5">1</text>
<text x="287.2" y="129">2</text>
<text x="290.7" y="127.3">PF9</text>
<text x="290.7" y="130.8">PC13</text>
<text x="87.9" y="137.9">1</text>
<text x="287.2" y="132.6">3</text>
<text x="287.2" y="136.1">4</text>
<text x="290.7" y="134.3">PC14-OSC32_IN</text>
<text x="290.7" y="137.9">PC15-OSC32_OUT</text>
<text x="342" y="137.9">PB8</text>
<text x="342" y="134.3">PB9</text>
<text x="349.6" y="136.1">45</text>
<text x="349.6" y="132.6">46</text>
<text x="87.9" y="141.4">2</text>
<text x="91.4" y="139.6">PF9</text>
<text x="91.4" y="143.2">PC13</text>
<text x="287.2" y="139.6">5</text>
<text x="287.2" y="143.2">6</text>
<text x="290.7" y="141.4">PF0-OSC_IN</text>
<text x="329.7" y="141.4">PF8-BOOT0</text>
<text x="349.6" y="143.2">43</text>
<text x="349.6" y="139.6">44</text>
<text x="87.9" y="144.9">3</text>
<text x="87.9" y="148.4">4</text>
<text x="91.4" y="146.7">PC14-OSC32_IN</text>
<text x="142.7" y="146.7">PB9</text>
<text x="150.2" y="148.4">45</text>
<text x="150.2" y="144.9">46</text>
<text x="247.8" y="146.2">NRST2</text>
<text x="287.2" y="146.7">7</text>
<text x="290.7" y="144.9">PF1-OSC_OUT</text>
<text x="290.7" y="148.4">PF2-NRST</text>
<text x="342" y="148.4">PB6</text>
<text x="342" y="144.9">PB7</text>
<text x="349.6" y="146.7">42</text>
<text x="87.9" y="152">5</text>
<text x="87.9" y="155.5">6</text>
<text x="91.4" y="150.2">PC15-OSC32_OUT</text>
<text x="91.4" y="153.7">PF0-OSC_IN</text>
<text x="130.4" y="153.7">PF8-BOOT0</text>
<text x="142.7" y="150.2">PB8</text>
<text x="150.2" y="155.5">43</text>
<text x="150.2" y="152">44</text>
<text x="342" y="155.5">PB4</text>
<text x="342" y="152">PB5</text>
<text x="349.6" y="153.7">40</text>
<text x="349.6" y="150.2">41</text>
<text x="46.7" y="158.5">NRST1</text>
<text x="87.9" y="159">7</text>
<text x="91.4" y="157.3">PF1-OSC_OUT</text>
<text x="91.4" y="160.8">PF2-NRST</text>
<text x="142.7" y="160.8">PB6</text>
<text x="142.7" y="157.3">PB7</text>
<text x="150.2" y="159">42</text>
<text x="285.2" y="157.3">10</text>
<text x="285.2" y="160.8">11</text>
<text x="290.7" y="159">PA0</text>
<text x="342" y="159">PB3</text>
<text x="349.6" y="160.8">38</text>
<text x="349.6" y="157.3">39</text>
<text x="142.7" y="167.9">PB4</text>
<text x="142.7" y="164.3">PB5</text>
<text x="150.2" y="166.1">40</text>
<text x="150.2" y="162.6">41</text>
<text x="285.2" y="164.3">12</text>
<text x="285.2" y="167.9">13</text>
<text x="290.7" y="162.6">PA1</text>
<text x="290.7" y="166.1">PA2</text>
<text x="331" y="166.1">PA14-SWC</text>
<text x="340" y="162.6">PA15</text>
<text x="349.6" y="167.9">36</text>
<text x="349.6" y="164.3">37</text>
<text x="85.9" y="169.6">10</text>
<text x="85.9" y="173.1">11</text>
<text x="91.4" y="171.4">PA0</text>
<text x="142.7" y="171.4">PB3</text>
<text x="150.2" y="173.1">38</text>
<text x="150.2" y="169.6">39</text>
<text x="285.2" y="171.4">14</text>
<text x="290.7" y="169.6">PA3</text>
<text x="290.7" y="173.1">PA4</text>
<text x="342.3" y="173.1">PF5</text>
<text x="342.3" y="169.6">PF6</text>
<text x="349.6" y="171.4">35</text>
<text x="85.9" y="176.7">12</text>
<text x="91.4" y="174.9">PA1</text>
<text x="91.4" y="178.4">PA2</text>
<text x="131.7" y="178.4">PA14-SWC</text>
<text x="140.7" y="174.9">PA15</text>
<text x="150.2" y="176.7">37</text>
<text x="285.2" y="174.9">15</text>
<text x="285.2" y="178.4">16</text>
<text x="290.7" y="176.7">PA5</text>
<text x="330.8" y="176.7">PA13-SWD</text>
<text x="349.6" y="178.4">33</text>
<text x="349.6" y="174.9">34</text>
<text x="85.9" y="180.2">13</text>
<text x="85.9" y="183.7">14</text>
<text x="91.4" y="182">PA3</text>
<text x="91.4" y="185.5">PA4</text>
<text x="143" y="185.5">PF5</text>
<text x="143" y="182">PF6</text>
<text x="150.2" y="183.7">35</text>
<text x="150.2" y="180.2">36</text>
<text x="285.2" y="182">17</text>
<text x="285.2" y="185.5">18</text>
<text x="290.7" y="180.2">PA6</text>
<text x="290.7" y="183.7">PA7</text>
<text x="340" y="183.7">PA11</text>
<text x="340" y="180.2">PA12</text>
<text x="349.6" y="185.5">31</text>
<text x="349.6" y="182">32</text>
<text x="85.9" y="187.3">15</text>
<text x="85.9" y="190.8">16</text>
<text x="91.4" y="189">PA5</text>
<text x="131.5" y="189">PA13-SWD</text>
<text x="150.2" y="190.8">33</text>
<text x="150.2" y="187.3">34</text>
<text x="285.2" y="189">19</text>
<text x="290.7" y="187.3">PB0</text>
<text x="290.7" y="190.8">PB1</text>
<text x="340" y="187.3">PA10</text>
<text x="342" y="190.8">PA9</text>
<text x="349.6" y="189">30</text>
<text x="85.9" y="194.3">17</text>
<text x="85.9" y="197.8">18</text>
<text x="91.4" y="192.5">PA6</text>
<text x="91.4" y="196.1">PA7</text>
<text x="140.7" y="196.1">PA11</text>
<text x="140.7" y="192.5">PA12</text>
<text x="150.2" y="197.8">31</text>
<text x="150.2" y="194.3">32</text>
<text x="285.2" y="192.5">20</text>
<text x="285.2" y="196.1">21</text>
<text x="290.7" y="194.3">PB2</text>
<text x="290.7" y="197.8">PB10</text>
<text x="340" y="197.8">PB15</text>
<text x="342" y="194.3">PA8</text>
<text x="349.6" y="196.1">28</text>
<text x="349.6" y="192.5">29</text>
<text x="85.9" y="201.4">19</text>
<text x="91.4" y="199.6">PB0</text>
<text x="91.4" y="203.1">PB1</text>
<text x="140.7" y="199.6">PA10</text>
<text x="142.7" y="203.1">PA9</text>
<text x="150.2" y="201.4">30</text>
<text x="285.2" y="199.6">22</text>
<text x="290.7" y="201.4">PB11</text>
<text x="340" y="201.4">PB14</text>
<text x="349.6" y="203.1">26</text>
<text x="349.6" y="199.6">27</text>
<text x="85.9" y="204.9">20</text>
<text x="85.9" y="208.4">21</text>
<text x="91.4" y="206.7">PB2</text>
<text x="142.7" y="206.7">PA8</text>
<text x="150.2" y="208.4">28</text>
<text x="150.2" y="204.9">29</text>
<text x="340" y="208.4">PB12</text>
<text x="340" y="204.9">PB13</text>
<text x="349.6" y="206.7">25</text>
<text x="85.9" y="211.9">22</text>
<text x="91.4" y="210.2">PB10</text>
<text x="91.4" y="213.7">PB11</text>
<text x="140.6" y="213.7">PB14</text>
<text x="140.6" y="210.2">PB15</text>
<text x="150.2" y="215.5">26</text>
<text x="150.2" y="211.9">27</text>
<text x="140.6" y="220.8">PB12</text>
<text x="140.6" y="217.2">PB13</text>
<text x="150.2" y="219">25</text>
</g>
<g font-size="3.2" fill="#f00">
<text x="349.6" y="125.5">48</text>
<text x="341.5" y="127.3">VCC</text>
<text x="150.2" y="137.9">48</text>
<text x="142.2" y="139.6">VCC</text>
<text x="287.2" y="153.7">9</text>
<text x="290.7" y="155.5">VCCA</text>
<text x="87.9" y="166.1">9</text>
<text x="91.4" y="167.9">VCCA</text>
<text x="285.2" y="206.7">24</text>
<text x="290.7" y="208.4">VCC</text>
<text x="85.9" y="219">24</text>
<text x="91.4" y="220.8">VCC</text>
</g>
<g font-size="3.2">
<text x="341.6" y="130.8">VSS</text>
<text x="349.6" y="129">47</text>
<text x="142.3" y="143.2">VSS</text>
<text x="150.2" y="141.4">47</text>
<text x="287.2" y="150.2">8</text>
<text x="290.7" y="152">VSSA</text>
<text x="87.9" y="162.6">8</text>
<text x="91.4" y="164.3">VSSA</text>
<text x="285.2" y="203.1">23</text>
<text x="290.7" y="204.9">VSS</text>
<text x="85.9" y="215.5">23</text>
<text x="91.4" y="217.2">VSS</text>
<text x="310.7" y="219">4</text>
<text x="329.6" y="219">3</text>
<text x="310.7" y="226.1">1</text>
<text x="329.6" y="226.1">2</text>
<text x="109.6" y="240.2">4</text>
<text x="128.6" y="240.2">3</text>
<text x="109.6" y="247.2">1</text>
<text x="128.6" y="247.2">2</text>
</g>
</svg>
